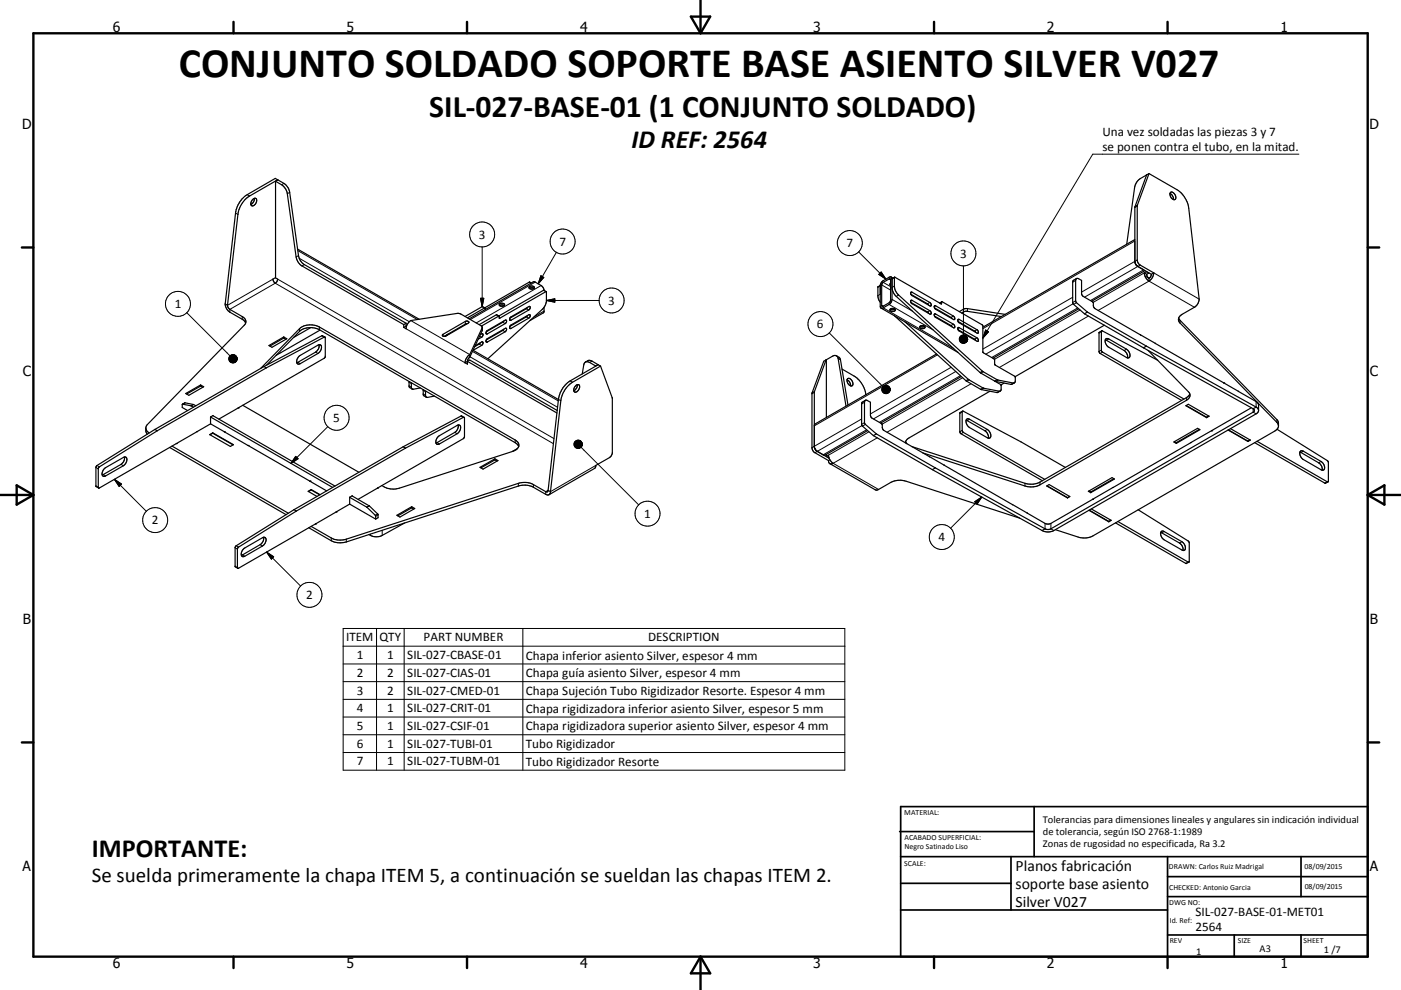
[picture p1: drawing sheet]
<svg xmlns="http://www.w3.org/2000/svg" width="420mm" height="297mm" viewBox="0 0 420 297" stroke-linecap="round" stroke-linejoin="round" font-family="sans-serif">
<g fill="none" stroke="#000" stroke-width=".36">
<path d="M75.8 59.9a.68 .68 0 0 1 .9-.3 .68 .68 0 0 1 .2 1 1.14 1.14 0 0 1-1.6 1l-.1-.8zM76.3 59.5a1.85 1.85 0 0 1-1.1 1.8M82.6 54.4l1.8 1a4.1 4.1 0 0 1 1.7 2.7l2.7 19a4 4 0 0 0 1.7 2.7l30.5 17.6M82.6 54.4l.7-.4 1.8 1a4.1 4.1 0 0 1 1.7 2.7l2.7 19a4 4 0 0 0 1.7 2.7l30.6 17.6M82.6 54.4v29l.6 .3a1.03 1.03 0 0 1-.8 1.2l-.6-1.2 .8-.4M83.2 54l-8.4 4.8a7.9 7.9 0 0 0-3.5 5.5l-3.1 27.3M83.2 54l-.7-.5-8.4 4.9a7.8 7.8 0 0 0-3.5 5.5l-3.1 27.3M83.2 54h.1M343.7 52.5l-1.8 1.1a3.9 3.9 0 0 0-1.7 2.7l-2.4 17M343.7 52.5v.2M343.7 52.5v.1M344.5 52.1l-3.5 9.6v16.3l.2 .9 .5 .5 4.2 2.5"/>
<path d="M344.5 52.1l-.7 .4-3.6 9.8v16.1l.3 .9 .6 .6M344.5 52.1l8.4 4.8a7.9 7.9 0 0 1 3.5 5.6l3.1 27.2a3.1 3.1 0 0 1-1.4 2.5l-3.7 2.1a1.58 1.58 0 0 0-.6 2.6l29 29.8 .5 1M350.8 58.1a1.82 1.82 0 0 1 1 1.8M351 57.7a1.41 1.41 0 0 1 1.2 2.2 1.48 1.48 0 0 1-1.2-2.2zM89.2 74.7l36.5 21.1M340.2 71.9l-45.5 26.3M341.1 79.9l4.1 2.4M341.1 79.9l1.8 1.1M67.5 91.2l.7 .4M67.5 91.2a3.2 3.2 0 0 0 1.4 2.5l4 2.3 .7 .9M68.2 91.6l.6 1.1 3.8 2.3a1.57 1.57 0 0 1 .6 2.6l-29 29.8-.5 1M93.2 98.3l-5.2 3"/>
<path d="M95.9 99l-13.1 7.6M121 97.4v.8M121.8 97v.8M121.8 97.8l.1 .1M121.8 97.8l-.8 .4M121.8 97l-.8 .4M140 97.1l-.5 .1-6.3 3.7M144.4 97.8l-6.2-3.6-.7-.2-14.4 2.2a3.2 3.2 0 0 0-1.3 2.4l-.8-.4M144.4 97.8l.2 .5M144.6 92l-5.2 2.9M144.6 98.2l-.1 1-3.7 8M144.6 98.3l-3.8 8.1"/>
<path d="M144.6 92l.8 .4M144.6 92h.1M145.4 92.4l-5.3 3M145.4 92.4h.1M145.4 92.4v.5M146 99.2l5.6-3.2a.57 .57 0 0 1 .3 .6 .57 .57 0 0 1-.5 .5l-5.3 3.1a.47 .47 0 0 1-.5-.4 .47 .47 0 0 1 .4-.6zM149.6 94.8l-5.2 3M149.6 94.8h.1M149.6 94.8l.2 .7M149.6 94.8l-.7-.4-5.2 3M149.8 91.7l.7-.2 .7 .2M149.8 91.1a.79 .79 0 0 1 .9-.2 .79 .79 0 0 1 .5 .7 .85 .85 0 0 1-.9 .3 .85 .85 0 0 1-.6-.6z"/>
<path d="M149.8 95.5h.1M151.1 96.3l-.4 .4-4.9 2.8M151.1 98.7l-.4 .4-4.9 2.9M153 95.3l5.5-3.3a.46 .46 0 0 1 .6 .4 .46 .46 0 0 1-.5 .5l-5.4 3.2a.42 .42 0 0 1-.5-.3 .42 .42 0 0 1 .3-.5zM153.1 97.6l5.4-3.2a.43 .43 0 0 1 .5 .3 .43 .43 0 0 1-.2 .6l-5.7 3.3a.51 .51 0 0 1-.4-.5 .51 .51 0 0 1 .4-.5zM158.2 92.2l-.4 .4-4.9 2.9M158.2 94.6l-.4 .5-4.9 2.8M158.6 86.1a.89 .89 0 0 1 1.6 .3 .85 .85 0 0 1-.9 .4 .85 .85 0 0 1-.7-.7zM158.7 86.5l.7-.2 .7 .2M159.3 84.9l-.6-.3-13.4 7.8M160 86.5v.1M163 87.1h.1"/>
<path d="M163 87.1l-13.4 7.7M163.1 87.1l.7 .4M163.1 92.2l-.1 1.6-4.2 2.4M163.1 87.1l-.2-.7-.7-.7-1.7-1.1h-.7l-19.1 11.1M163.8 87.5v3l-.4 1.2-.6 .9-16.6 15M163.8 87.5l-14 8M263.9 85.7l-.7 .4 .1 3.3 .6 1.3M264.2 92.4l23 13.3M264.7 84.8l2-1.2 .3 .2v6.4l-.3 .6-2.1 1.1-.3-.3v-6.1zM266.9 85.1h.1M266.9 92.7l.7 .2 .7-.2M267 85l-.2 .3 .2 .3"/>
<path d="M267 92.7a.83 .83 0 0 1 1.4 .4 .81 .81 0 0 1-.9 .4 .81 .81 0 0 1-.6-.7zM267.2 83.1l-.7 .1-1.7 1-.8 1.1-.1 6.6 .3 .5M267.2 83.1l.2 .6M267.2 83.1l.5 .3M267.4 83.7l-.1 6.8-.6 .7-2.1 1.3-.4-.1M267.4 86.2a3.9 3.9 0 0 0 1.3 2.7l25.1 22.9 6.3 3.7M268.1 83.2v2.6a3.9 3.9 0 0 0 1.3 2.7l25.4 23a14.9 14.9 0 0 0 9.1 3.4h.2M268.2 94.7l21.5 19.6a15.3 15.3 0 0 0 9.3 3.5l.9-.5M268.2 83.2l-.8 .5M268.2 83.2l14 8M268.2 83.2h-.1M271.3 96.6l19.3 17.4a15.1 15.1 0 0 0 9.1 3.4l.2-.1"/>
<path d="M273 87.7h.5l5.4 3.1a.46 .46 0 0 1 .4 .6 .46 .46 0 0 1-.6 .3l-5.2-3-.5-.5zM273.1 88.3l5 2.8 .3 .4M273.1 90.7l5 2.9 .3 .4M273.1 90.1l5.8 3.2a.53 .53 0 0 1 .3 .5 .53 .53 0 0 1-.3 .5l-5.6-3.2-.3-.6zM275.9 97.9l.6 .2 .7-.2M275.9 97.8a.84 .84 0 0 1 1.4 .5 .81 .81 0 0 1-.9 .4 .81 .81 0 0 1-.6-.8zM280.2 92.4l4.9 2.8 .4 .4M280.2 94.8l4.9 2.9 .4 .4M280.2 91.7h.3l5.3 3.1a.63 .63 0 0 1 .3 1.1l-5.6-3.1a.77 .77 0 0 1-.3-1.1zM280.2 94.2l5.6 3.1a.52 .52 0 0 1 .5 .5 .52 .52 0 0 1-.5 .5l-5.3-3.1a.77 .77 0 0 1-.3-1zM282.3 91.1l.1-.6 12.1 7 .2 .3v7.9l3.4 2 .3 1.8 5.9 3.5M282.3 91.1l-.1 .1"/>
<path d="M282.3 90.5l-.6 .4M287.2 95.8l5.7 3.1a.51 .51 0 0 1 .5 .5 .51 .51 0 0 1-.5 .5l-5.3-3-.4-.4zM287.2 98.3l5.7 3.1a.51 .51 0 0 1 .5 .5 .51 .51 0 0 1-.5 .5l-5.3-3.1-.5-.7zM287.2 98.9l5 2.9 .3 .4M287.2 96.5l5 2.8 .3 .4M287.6 93.5l1.5-.8 .7-.1 11.5 1.7M288.3 93.9l1.5-.5 10.4 1.6M322.7 83.6l.5-.1 1.1 .6 .1 4.5 3.3 2 .2 1.5 .3 .4 13.7 8M322.7 83.6l-.2 .5 .1 6.5 3.4 3M322.7 83.6l-.9 .5-.2 .4v6.4l3.5 3.2M323.4 92.6l-25.7 14.9M325.1 94.1l17.7 10.2"/>
<path d="M326 93.6l17.7 10.2M326 93.6l-.9 .5M330.3 99.3l-.8 .5v5.6l.2 .6 24.5 14.1M330.3 99.3l-.1 5.9 .2 .4 24.6 14.1M330.3 99.3l16.8 8.8M331.1 97.6l-26.8 15.4M343.1 81.9a3.2 3.2 0 0 0 1.4 2.4M343.1 81.9l.7 .4M343.3 81.2l-16 9.2M343.7 81.5l-.6 .4M343.7 81.4v.1M343.7 81.5l.7 .4"/>
<path d="M343.8 82.3l.1 .6 .6 .6M344.4 81.8v.1M344.4 81.9l-.6 .4M344.5 83.5v.8M345.2 82.3l-.2 .6-.5 .6M345.9 81.9l-.7 .4M345.9 81.9a3.2 3.2 0 0 1-1.4 2.4M353.4 95.5l.4 .6 29 29.8 .5 .8-.1 1.5-1 1.1-54.5 31.5a5.6 5.6 0 0 1-4.5 .3l-6.8-2.2M55.7 118.1l4.5-2.6 .9 .5-4.5 2.6zM60.2 115.5v.3M60.2 115.8l-4.2 2.4M60.2 115.8l.6 .4"/>
<path d="M78.2 110.5l11.6-11.9a5.5 5.5 0 0 1 5.9-.5l58.8 33.9a1.71 1.71 0 0 1 1 2M79.2 110l-32.8 18.8M79.2 110l.6 .4M79.8 110.4l-32.7 18.8M79.9 109.5l9.9-10.1a5.5 5.5 0 0 1 5.9-.5l58.8 33.9 1 1.1M80.6 103.7l4.5-2.6 .9 .5-4.5 2.6zM85.1 101.1v.3M85.1 101.4l-4.2 2.4M85.1 101.4l.6 .4M89.6 106.9l5.7-3.3a.77 .77 0 0 1 1 .1 .77 .77 0 0 1 0 1l-.8 1.2-5.5 3.2a.77 .77 0 0 1-1-.1 .77 .77 0 0 1 0-1zM95.6 103.4a2.21 2.21 0 0 1-1 2.2l-5.6 3.2M97.4 101.2l-.9-.5-17.3 9.3"/>
<path d="M97.5 101.2v5.8l-.2 .4-31.7 18.3M97.5 101.2l-17.7 9.2M122.7 114.5v1.6l.9 .6M123.4 114.9v1.5l.2 .3 2.4-.3M126.9 116.9v1.6l.9 .7M127.6 117.3v1.5l.3 .4M130.2 118.8l-2.3 .4M132.7 100.4l7-4a.46 .46 0 0 1 .6-.1 .46 .46 0 0 1 .1 .6l-6.9 4a.53 .53 0 0 1-.5 0 .53 .53 0 0 1-.3-.5zM133.9 100.5l.1 .1M133.9 100.5l.2 .1M134.4 100.2l.2 .1M140.1 108.4l-.7 .4"/>
<path d="M140.1 108.4l.7-.4 26.2 15.1M140.1 108.4l26.9 15.5M140.8 106.4v.8M140.8 106.4a3.2 3.2 0 0 0-1.4 2.4M140.8 107.2l-.6 .8-.1 1.3-.7-.5M142.5 103.7l2-1.2a.59 .59 0 0 1 .3 .6 .59 .59 0 0 1-.4 .5l-2.6 1.5 25.6 14.8M144 100.4l.4-.2a.48 .48 0 0 1 .5 .4 .48 .48 0 0 1-.4 .5l-1.1 .7M144 102.8l-1.7 1.2M146 101.7l5.4-3.2a.46 .46 0 0 1 .6 .4 .46 .46 0 0 1-.4 .5l-5.5 3.2a.46 .46 0 0 1-.5-.4 .46 .46 0 0 1 .4-.5zM167.4 119.8l-3.1 27.3M172.6 115.8a.65 .65 0 0 1 .6-.4 .65 .65 0 0 1 .6 .4 1.33 1.33 0 0 1-1.7 1.7 1.56 1.56 0 0 1 .5-1.7zM173.1 115.4a1.84 1.84 0 0 1-1.1 1.8"/>
<path d="M175.5 108.6l1.3-.5 2.5 1.3M175.5 108.6l-.5 .8-.4 2.8M175.5 108.6h1l2.1 1.2M178.6 109.8v.1M179.3 109.4l-.7 .4M179.3 109.4v.1M180 109.8l3.6 9.6-.1 16.8-.8 1.1-4.1 2.3-.4 .9-13.6 7.9M180 109.8l-.7-.4-8.4 4.9a7.8 7.8 0 0 0-3.5 5.5M180 109.8l-8.4 4.9a7.8 7.8 0 0 0-3.5 5.5l-3.1 27.3M247.7 108l-.7 .4-3.6 9.6v16.3l.2 .7 .5 .7 4.3 2.5M247.7 108l-3.6 9.6v16.5l.4 .9 .5 .4M247.7 108h.1"/>
<path d="M250.8 106.8h-1l-2 1.1v17.4M250.8 106.8l.4 .5 2.4 14.6M250.8 106.8l.9 .5 .3 .7 2.2 13.5M252.4 110.7l3.7 2.1a7.8 7.8 0 0 1 3.5 5.6M253.9 114a1.84 1.84 0 0 1 1.1 1.8M254.1 113.7a1.35 1.35 0 0 1 1.6 1.7 .71 .71 0 0 1-.7 .4 .71 .71 0 0 1-.7-.6l-.3-.7zM280.8 106.2l-36.4 21-.3 .4M288.2 113l-24.2 13.9M296.8 117.4l-24.3 14-.7 .7-.3 .7M298.2 114.3l4.9 1 1-.4M300.1 115.5v1.4l-.2 .4M301 114.9l-.9 .6"/>
<path d="M304.3 113l.1 1.3-.3 .6M331.4 102l5.6 3.2a2.23 2.23 0 0 1 1 2.2M331.5 101.7l.3-.1 .6 .1 5.3 3.1a1.83 1.83 0 0 1 .8 2.5l-.8-.1-5.3-3a2 2 0 0 1-.9-2.5zM341.9 100.5h.1M341.9 100.5l4.5 2.6M342.8 104.3l32.9 18.3M343.7 103.8l32.9 18.3M343.7 103.8l-.9 .5M344.2 105.1l12.1 12.4a1.53 1.53 0 0 1-.6 2.6l-43.9 25.3a5.7 5.7 0 0 1-4.5 .4l-30.7-9.9M346.4 103l24.9 14.4M346.4 103h.1M356.7 118.2l-1 1.1-43.9 25.3a5.7 5.7 0 0 1-4.5 .4l-33.9-11"/>
<path d="M366.9 114.9h.1M371.3 117.4l5.7 3.4 .3 .7v1.7l-.5 .8-60.8 35.2a3.8 3.8 0 0 1-3.6 0M371.3 117.4h.1M37.3 137.1a2.23 2.23 0 0 1-1 2.2l-5.7 3.2M43.7 128.4l.3 .8 .7 .7M43.7 128.4v1.1l.5 .8M46.4 128.8l-17.4 10.9-.2 .5v5.7l.8 .5M46.4 128.8l.7 .4M47.1 129.2l-17.4 10.9-.2 .6v5.7M50.9 134.2l34.9 20.2M51.6 133.8l34.9 20.2M52.9 133.1h.1"/>
<path d="M54.7 121.3l.8-.4 2.5 .5 .7 .3M54.7 121.3l2.6 .4 .7 .5M54.7 121.3l-.1 1 1.6 .9M59.1 129.5l-29.6 16.9M59.1 129.5h.1M62.9 130.4l.9-.5 6.2 3.5-.9 .5zM63.1 125.1v2.1M63.1 127.2l-4 2.3M63.1 125.1l36.6 21.1M63.1 127.2l4.2 2.4M63.8 129.9v.1M63.8 130l-.8 .4"/>
<path d="M63.8 130l6.1 3.5M63.8 124.7l36.6 21.1M63.9 124.7l-.8 .4M67.3 129.5l30.6 17.8M72.8 121.6l34.8 20.1M74.4 133.6v.1M120.9 134l-32.8 18.9M120.9 134l.7 .5M121.6 134.5l-32.7 18.8M131.3 131l5.7-3.4a.76 .76 0 0 1 1 .2 .76 .76 0 0 1 0 1l-1 1.3-5.7 3.2a.89 .89 0 0 1-.7-.6 .89 .89 0 0 1 .2-.9zM137.4 127.5v.2a2.35 2.35 0 0 1-1.1 2l-5.6 3.2M139.2 125.2l-1-.4-17.3 9.2"/>
<path d="M139.2 125.3l.1 5.7-.4 .6-25.7 14.8M139.2 125.3l-.3-.1-17.3 9.3M148.4 137.6v.4M148.4 138l-4.2 2.4M148.4 138l.6 .3M155.1 134.6l-1.5 .8M155.5 134l-.8 .9-1 .5-34 11.1a6.1 6.1 0 0 1-5.2-.8M245 135.4l3.6 2.1M247.8 136.9l.7 .4M247.8 136.3v.6M247.8 136.9l.6-.3 .2 .9M248.6 137.5l1.2 1.5a.85 .85 0 0 1-1 .1 .85 .85 0 0 1-.4-.9"/>
<path d="M248.8 137.9l-.4 .3M248.8 139.1l13.8 7.9h.6l3.9-2.3a6.2 6.2 0 0 1 4.5-.3l34.1 11.1M259.5 120.1h.4l1.1 .6v3.9l.2 .7 3.2 1.9 .1 1.2 .4 .7 13.8 7.9M259.5 120.1l-1.1 .6-.1 .3v6.4l3.5 3.3M259.5 120.1l-.3 .6 .1 6.4 3.4 3.1M260.1 129.2l-12.7 7.3h-.6l-1.8-1.1M261.8 130.7l17.7 10.2M262.7 130.2l17.7 10.2M262.7 130.2l-.9 .5M271.5 132.5l.4 .6M278.7 137h-.1M278.7 137l4.4 2.6"/>
<path d="M283.1 139.6h.1M283.1 139.6l20.5 11.8M288.5 123.4v5.7l.2 .5 24.5 14.2M288.5 123.4l17.6 9.2 13.3 7.6M288.6 123.3l-.8 .7v5.5l.2 .6 24.5 14.1M289.7 126.1l5.6 3.1a2.31 2.31 0 0 1 1 2.3M289.8 125.8l.7-.1 5.5 3.1a1.9 1.9 0 0 1 .8 2.6l-.8-.1-5.3-3a2.05 2.05 0 0 1-.9-2.5zM351.9 132.6l7.1-4.1 .7 .4-7 4.1zM352.1 132.5l.6 .3M352.7 132.8v.2M355.5 121.7l.8-.4 6.2 3.6-.7 .4zM355.6 121.6l6.2 3.6"/>
<path d="M357.1 132.7v.1M357.1 132.8l-23.4 13.5M359.6 128.8l-6.9 4M361.8 125.2v.1M362.4 124.8l-.6 .4M368.2 129l6 3.4M368.3 129l5.8 3.3 .7-.3M368.9 128.6l6 3.4-.7 .4M374.2 132.3v.1M375.2 122.3l-18.1 10.5M375.7 122.6a.53 .53 0 0 1 .4 .5 .53 .53 0 0 1-.4 .6l-60.6 35-.7 .2-1.1-.2M376.2 132.8l21 12.1 1-.3"/>
<path d="M376.6 122.1l.7 .9M376.6 122.1l-.9 .5M376.9 132.4l21.2 12.2M382.9 128.8l15.2 9.6 .2 6-.2 .2M389.7 135.6l5.6 3.2a2.18 2.18 0 0 1 1.1 2.3M390 135.3l.7 .1 5.3 3a1.83 1.83 0 0 1 .8 2.6l-.8-.1-5.3-3a1.82 1.82 0 0 1-.7-2.6zM31.3 140.6l5.7-3.4a.76 .76 0 0 1 1 .2 .76 .76 0 0 1 0 1l-1 1.3-5.3 3.1a.76 .76 0 0 1-1-.2 .76 .76 0 0 1 0-1zM88.1 152.9l-17.4 10.9-.2 .4v5.8l.8 .5M88.1 152.9l.8 .4M88.9 153.3l-17.5 10.9-.2 .6 .1 5.7 23.3-13.3M93.3 146.9l2.7 1.5M93.3 146.9l-.9 .5 2.7 1.5"/>
<path d="M93.3 146.9v.1M93.3 147l-.8 .5M93.3 147l2.6 1.5M94.6 157.2h.1M100.8 153.6h.1M104.8 151.2l7.8 4.5M104.8 151.2l-10.2 6M104.8 149.2l5.2 3 2.6 2.5v1M105.5 148.8l5.2 3 2.5 2.4 .1 1.1-.7 .4M105.6 148.7v.1M105.6 148.7l-.8 .5v2M113.2 146.4v.1"/>
<path d="M113.2 146.4l-5.9 3.4M119 154.6l4.4-2.6 .9 .6-4.4 2.5zM121.3 156.9l-6.7 3.7a3.9 3.9 0 0 1-4-.2M123.4 152v.4M123.4 152.4l-4.1 2.4M123.4 152.4l.7 .3M143.9 140.2l4.5-2.6 .9 .6-4.5 2.5zM164.3 147.1l.7 .4M164.3 147.1l-.3 .5-.4-.1-3.7-2.1a5.7 5.7 0 0 0-4.5-.4l-51.6 16.8a5.9 5.9 0 0 1-4.5-.4l-6-3.5M165 147.5a.87 .87 0 0 1-.4 .9 .87 .87 0 0 1-1-.1l-3.7-2.1a5.7 5.7 0 0 0-4.5-.4l-52 16.9a6 6 0 0 1-4.1-.5l-6.7-3.9M279.5 140.9l32.9 18.3M280.4 140.4l32.9 18.3"/>
<path d="M280.4 140.4l-.9 .5M303.6 151.4h.1M308 153.9v.1M308 154h.1M313.3 158.7l-.9 .5M313.8 145.8l.7-.4 6.3 3.6-.8 .4zM313.9 145.8l6.1 3.5 .7-.4M320 149.3v.1M326.3 147.4l7.1-4.1 .7 .4-7.1 4.1zM326.5 153.1l5.9 3.4M326.5 147.3l.5 .3M326.6 153l5.8 3.4"/>
<path d="M327 147.6v.2M327.2 152.7l6 3.4-.8 .4M327.6 149.8l-13.2 7.4-1.1-.2-9.7-5.6M327.6 149.8h.1M332.4 156.4v.1M333 156.1l-.6 .3M333.7 146.2l-6.2 3.6M333.7 146.2v.1M333.9 143.6l-6.9 4M334.4 156.9l21.1 12.1 .9-.4M335.2 156.5l21.3 12.1M341.2 152.9l15.1 9.5 .2 .5v5.7"/>
<path d="M348 159.7l5.6 3.2a2.24 2.24 0 0 1 1 2.2M348.1 159.5l.7-.1 5.5 3.1a1.82 1.82 0 0 1 .8 2.6l-.8-.1-5.3-3a2.05 2.05 0 0 1-.9-2.5zM73 164.7l5.7-3.4a.76 .76 0 0 1 1 .2 .76 .76 0 0 1 0 1l-.4 .8-.6 .5-5.3 3.1a.76 .76 0 0 1-1-.2 .76 .76 0 0 1 0-1zM79 161.2a2.19 2.19 0 0 1-1 2.2l-5.6 3.2"/>
</g>
<g fill="none" stroke="#000" stroke-width=".3">
<path d="M74.1 58.4l.7 .4M85.1 55l-.7 .4M86.8 57.7l-.7 .4M389.4 46.3h-61.8l-32.9 55.1M70.6 63.9l.7 .4M89.3 75.2l35.8 20.7M89.5 76.7l-.7 .4M89.7 77.5l33 19M91.2 79.4l-.7 .4M144.6 74.1v17.9M166.8 75.7l-5.4 9.4M257.4 75.6l8.2 8.1"/>
<path d="M288.9 79.8v20.7M340.2 72.3l-45.5 26.3M341 61.9l-.8 .4M341 78l-16.7 9.6M341 61.5l-.7 .5M341.8 79.5l-16.6 9.7M56 93.8l12.9 13M68.9 93.7v-.9l13.6-7.8 83.4 48.1M72.6 95v.8M81.8 83.7l-13.6 7.9M83.2 83.7l82.9 47.9M89.8 98.6v.8"/>
<path d="M95.7 98.1v.8M121.8 98.6l17.6 10.2M123.1 96.2l17.7 10.2M139.5 96.4v.8M144.1 89.5h.9l-.4 2.5zM144.5 98.4v.8M144.6 92l.7 .4M145.7 99.9l.4 .3M148.8 94.4l.7 .4M149.7 95.4l.1 .1M150.7 96.7l.7 .4M150.7 99.1l.7 .4"/>
<path d="M152.8 95.8l.4 .3M152.8 98.3l.4 .2M157.8 92.6l.7 .4M157.8 95.1l.7 .4M158.7 84.6l.5 .3M160.5 84.6l-19.5 11.3M162.2 82.7l.8 .5-1.6 1.9zM162.2 85.7l-19.4 11.2M162.9 87.1l.7 .4M163.1 93.3l-3 1.8M163.8 90.1h15.8M163.8 90.1l2.5-.5v1.1z"/>
<path d="M248.6 99.9l16.1 16.1M263.9 85.7l-.7 .4M263.9 88.3l-.7 .4M264.2 81.6l1.4 2.1-2.1-1.4zM264.3 91.6l.5 .3M264.3 85.5l2.7 1.5M264.8 84.7l2.2 1.3M264.8 92.4l21.1 12.2M266.5 91.3l13.3 7.7M266.5 83.7l.5 .3M267.4 89.8l6.2 3.6M268.1 83.3l-.7 .4"/>
<path d="M268.1 85.8l-.7 .4M269.4 88.5l-.7 .4M273.5 87.7l-.5 .2M273.5 90.1l-.5 .3M278.7 90.7l-.6 .4M278.7 93.2l-.6 .4M280.5 91.7l-.4 .3M280.5 94.2l-.4 .3M282.3 91l-.2 .1M282.3 90.6l-.5 .3M285.8 94.8l-.7 .4M285.8 97.3l-.7 .4"/>
<path d="M287.6 98.3l-.5 .3M287.6 95.8l-.5 .3M290 92.6v.8M292.9 98.9l-.7 .4M295.5 99l.9 .5-1.7 1.9zM321.6 89.2l-26.9 15.5M321.7 91.1l-26.1 15.2M322.5 90.2l-.9 .6M322.5 84.1l-.9 .6M322.7 90.8l-.8 .5M323.1 92.4l-25.8 14.9M323.8 93l-25.7 14.8"/>
<path d="M326.3 94.8l-26.7 15.4M330.2 99.5l-.7 .4M342.9 81l-16 9.2M343.1 81.9l-15.3 8.8M343.3 82.8l1.2 .7M345.9 81.9l13.6 7.8M353.8 96.1v.8M358.1 92.2l-13.6-7.9-15.3 8.8M89.3 108.7l.7 .4M94.6 105.6l.7 .5M96.5 100.7l.7 .5M122.6 114.7l.7 .4"/>
<path d="M122.6 115.8l.7 .4M126.9 117.1l.7 .4M126.9 118.2l.7 .4M132.8 100.3v.5M133.5 100.7l.2 .1M140.9 107l26.2 15.2M141.7 105.4l25.7 14.9M143.7 103.2l.7 .4M143.8 100.8l.6 .4M145.7 102.3l.4 .3M167.4 119.8l.7 .4M170.9 114.3l.7 .4"/>
<path d="M177.5 108.3l-.7 .4M244.1 117.7l-.7 .4M244.2 117.4l-.7 .4M251.3 107.6l.7 .4M281.1 106.5l-37 21.3M285.2 110.2l-24.2 14M286.6 111.4l-24.7 14.3M287.9 112.7l-24.3 14M288.6 113.3l-24.1 14M290.3 113.8l-.7 .4M290.6 114l-.8 .4M291.1 115.1l-25.2 14.6"/>
<path d="M292.9 101.4l-.7 .4M294.5 111.4l-.7 .4M294.7 116.4l-.7 .4M294.8 111.5l-.7 .4M295 116.5l-.7 .4M298.9 113.9l-.7 .4M299.2 114l-.7 .4M299.5 117.4l-.7 .4M303.8 114.9l-.7 .4M330.2 105l-.7 .4M330.6 105.6l-.7 .5M332.4 101.7l-.7 .4"/>
<path d="M337.7 104.8l-.7 .4M355.7 119.3v.8M29.1 139.7l.7 .4M36.3 139.3l.7 .4M55.5 120.9l-.7 .4M58 121.3l-.7 .4M58 121.4l-.7 .4M88.7 136.9l.7 .7-2.2 1.4zM98.3 128l-11.1 11M131 132.8l.7 .4M136.3 129.7l.7 .4M138.2 124.8l.7 .4"/>
<path d="M154.5 132v.8M174.2 134.2l17.3 17.3M178.6 139.6l-13.6 7.9M258.3 125.7l-14.9 8.6M258.4 127.7l-14.1 8.1M259.2 126.8l-.9 .5M259.2 120.7l-.9 .5M259.5 127.3l-.9 .5M259.8 128.9l-13 7.6M260.5 129.5l-12.1 7.1M263 131.3l-13.2 7.7 13.6 7.8M288.5 129.1l-.7 .4"/>
<path d="M288.5 123.6l-.7 .4M288.8 129.7l-.7 .4M290.7 125.8l-.7 .4M296 128.8l-.7 .4M375.7 122.6v1.1l.9 .5M376.6 120.5v1.6M382.8 125.9v.8M390.7 135.4l-.6 .4M396 138.4l-.7 .4M28.8 145.8l.7 .4M28.8 140.2l.7 .5M31 142.4l.7 .4"/>
<path d="M34.3 143.8l9.6 9.6M34.3 143.8l2.1 1.4-.7 .7zM110.7 151.7l-.7 .5M110.7 151.8l-.7 .4M113.2 154.2l-.7 .4M113.3 154.5l-.7 .4M114.6 159.1v1.5M155.4 145v.8M159.9 145.4v.8M164.3 147.1l-.7 .4v.8M292.2 150.5l2.1-1.4-1.4 2.1zM294.3 149.1l-9.3 9.4"/>
<path d="M307.3 145v.8M311.8 144.6v.8M313.3 157v1.7M315.1 157v1.7l.9 .5M349 159.5l-.7 .4M397.9 144.5l-.7 .4M70.5 169.9l.7 .4M70.5 164.3l.7 .5M70.8 163.7l.7 .4M72.7 166.5l.7 .4M78 163.4l.7 .4M79.9 165.6l10.2 10.2"/>
<path d="M79.9 165.6l2.1 1.4-.6 .8zM99.3 161.4v.8M103.8 161.8v.8M111.1 160.2v.4M354.3 162.5l-.7 .4M356.2 168.6l-.7 .4M102.9 188.6h150.4v42.5h-150.4zM102.9 193.9h150.4M102.9 199.2h150.4M112.9 188.6v42.5M121.2 188.6v42.5M156.8 188.6v42.5"/>
<path d="M102.9 204.5h150.4M102.9 209.8h150.4M102.9 215.1h150.4M102.9 220.4h150.4M102.9 225.8h150.4"/>
<circle cx="144.5" cy="70.3" r="3.8"/>
<circle cx="168.7" cy="72.5" r="3.7"/>
<circle cx="254.8" cy="72.9" r="3.7"/>
<circle cx="288.8" cy="76" r="3.7"/>
<circle cx="53.4" cy="91.2" r="3.8"/>
<circle cx="183.4" cy="90.2" r="3.8"/>
<circle cx="246" cy="97.2" r="3.8"/>
<circle cx="100.9" cy="125.3" r="3.7"/>
<circle cx="46.5" cy="156" r="3.8"/>
<circle cx="194.1" cy="154.1" r="3.8"/>
<circle cx="92.8" cy="178.5" r="3.8"/>
<circle cx="282.4" cy="161.1" r="3.8"/>
</g>
<g fill="#000">
<circle cx="366.9" cy="114.9" r=".18"/>
<circle cx="52.9" cy="133.1" r=".18"/>
<circle cx="67.3" cy="129.5" r=".18"/>
<circle cx="71.5" cy="122.4" r=".18"/>
<circle cx="74.4" cy="133.7" r=".18"/>
<circle cx="363.2" cy="129.2" r=".18"/>
<circle cx="92.9" cy="144.4" r=".18"/>
<circle cx="94.6" cy="157.2" r=".18"/>
<circle cx="100.8" cy="153.6" r=".18"/>
<circle cx="113.2" cy="146.4" r=".18"/>
<circle cx="327.5" cy="149.8" r=".18"/>
</g>
<g fill="none" stroke="#000" stroke-width=".71">
<path d="M10 10h400v277h-400zM70 6.6v3.4M140 6.6v3.4M207.1 5h5.8l-2.9 5zM210 0v10M280 6.6v3.4M350 6.6v3.4M6.6 74.2h3.4M410 74.2h3.5M0 148.5h10M5 145.6l5 2.9-5 2.9zM410 148.5h10.1"/>
<path d="M410 148.5l5.1-2.9v5.8zM6.6 222.7h3.4M410 222.7h3.5M70 287v3.4M140 287v3.4M210 287v10M210 287l2.9 5h-5.8zM280 287v3.4M350 287v3.4"/>
</g>
<g fill="none" stroke="#000" stroke-width=".51">
<path d="M269.7 249.5h40.3M270 242h140v45h-140zM270 257h140M303.1 257v16M310 242v15M350 257v30M390.1 257v12M270 265h33.1M270 273h80M350 269h60M350 263h60M350 280.5h60"/>
<path d="M370 280.5v6.5M390.1 280.5v6.5"/>
</g>
<g fill="#000" stroke="#000" stroke-width=".3">
<path d="M144.1 89.5h.9l-.4 2.5zM162.2 82.7l.8 .5-1.6 1.9zM163.8 90.1l2.5-.5v1.1zM264.2 81.6l1.4 2.1-2.1-1.4zM295.5 99l.9 .5-1.7 1.9zM71 107.1l.1 .5zM70.8 106.9l.3 .7zM70.6 106.7l.5 .9zM70.4 106.5l.7 1.1zM70.2 106.4l.9 1.2zM69.9 106.4h.3l.9 1.2zM69.6 106.4h.3l1.2 1.2z"/>
<path d="M69.4 106.5l.2-.1 1.5 1.2zM69.1 106.6l.3-.1 1.7 1.1zM68.9 106.8l.2-.2 2 1zM68.9 106.8l2.2 .8-2.3-.6zM68.8 107l2.3 .6-2.5-.4zM68.6 107.2l2.5 .4-2.5-.1zM68.6 107.5l2.5 .1-2.5 .2zM68.6 107.8l2.5-.2-2.5 .4zM68.6 108l2.5-.4-2.3 .7zM68.8 108.3l2.3-.7-2.2 .9zM68.9 108.5l2.2-.9-2 1.1zM69.1 108.7l2-1.1-1.7 1.2z"/>
<path d="M69.4 108.8l1.7-1.2-1.5 1.3zM69.6 108.9l1.5-1.3-1.2 1.3zM71.1 107.6l-1.2 1.3zM71.1 107.6l-.9 1.2zM71.1 107.6l-.7 1.1zM71.1 107.6l-.5 1zM71.1 107.6l-.3 .8zM71.1 107.6l-.1 .6zM71.1 107.6v.3zM266.7 116.3l.2 .5zM266.6 116.1l.3 .7zM266.4 115.9l.5 .9z"/>
<path d="M266.2 115.8l.7 1zM265.9 115.6l1 1.2zM265.7 115.6h.2l1 1.2zM265.4 115.6h.3l1.2 1.2zM265.1 115.7l.3-.1 1.5 1.2zM264.9 115.8l.2-.1 1.8 1.1zM264.7 116l.2-.2 2 1zM264.7 116l2.2 .8-2.4-.6zM264.5 116.2l2.4 .6-2.5-.3zM264.4 116.5l2.5 .3-2.5-.1zM264.4 116.7l2.5 .1-2.5 .2zM264.4 117l2.5-.2-2.5 .5z"/>
<path d="M264.4 117.3l2.5-.5-2.4 .7zM264.5 117.5l2.4-.7-2.2 .9zM264.7 117.7l2.2-.9-2 1.1zM264.9 117.9l2-1.1-1.8 1.2zM265.1 118l1.8-1.2-1.5 1.3zM265.4 118.1l1.5-1.3-1.2 1.3zM266.9 116.8l-1 1.3h-.2zM266.9 116.8l-1 1.3zM266.9 116.8l-.7 1.2zM266.9 116.8l-.5 1zM266.9 116.8l-.3 .8zM266.9 116.8l-.2 .6z"/>
<path d="M266.9 116.8l-.1 .3zM290 101.2l.1 .6zM289.8 101l.3 .8zM289.7 100.8l.4 1zM289.4 100.6l.7 1.2zM289.2 100.6h.2l.7 1.2zM288.9 100.5l.3 .1 .9 1.2zM288.6 100.5h.3l1.2 1.3zM288.4 100.6l.2-.1 1.5 1.3zM288.1 100.7l.3-.1 1.7 1.2zM287.9 100.9l.2-.2 2 1.1zM287.9 100.9l2.2 .9-2.3-.7z"/>
<path d="M287.8 101.1l2.3 .7-2.4-.4zM287.7 101.4l2.4 .4-2.5-.2zM287.6 101.6l2.5 .2-2.5 .1zM287.6 101.9l2.5-.1-2.4 .4zM287.7 102.2l2.4-.4-2.3 .6zM287.8 102.4l2.3-.6-2.2 .8zM287.9 102.6l2.2-.8-2 1zM288.1 102.8l2-1-1.7 1.1zM288.4 102.9l1.7-1.1-1.5 1.2zM288.6 103l1.5-1.2-1.2 1.2zM290.1 101.8l-.9 1.1-.3 .1zM290.1 101.8l-.9 1.1z"/>
<path d="M290.1 101.8l-.7 1zM290.1 101.8l-.4 .9zM290.1 101.8l-.3 .7zM290.1 101.8l-.1 .5zM290.1 101.8v.2zM88.7 136.9l.7 .7-2.2 1.4zM174.4 132.8l.2 .5zM174.3 132.5l.3 .8zM174.1 132.3l.5 1zM173.9 132.2l.7 1.1zM173.7 132.1l.9 1.2zM173.4 132l.3 .1 .9 1.2z"/>
<path d="M173.1 132.1l.3-.1 1.2 1.3zM172.9 132.1h.2l1.5 1.2zM172.6 132.3l.3-.2 1.7 1.2zM172.4 132.4l.2-.1 2 1zM172.4 132.4l2.2 .9-2.3-.7zM172.3 132.6l2.3 .7-2.5-.4zM172.1 132.9l2.5 .4-2.5-.1zM172.1 133.2l2.5 .1-2.5 .1zM172.1 133.4l2.5-.1-2.5 .4zM172.1 133.7l2.5-.4-2.3 .6zM172.3 133.9l2.3-.6-2.2 .8zM172.4 134.1l2.2-.8-2 1z"/>
<path d="M172.6 134.3l2-1-1.7 1.2zM172.9 134.5l1.7-1.2-1.5 1.2zM173.1 134.5l1.5-1.2-1.2 1.3zM174.6 133.3l-.9 1.2-.3 .1zM174.6 133.3l-.9 1.2zM174.6 133.3l-.7 1.1zM174.6 133.3l-.5 .9zM174.6 133.3l-.3 .7zM174.6 133.3l-.2 .5zM174.6 133.3l-.1 .3zM34.3 143.8l2.1 1.4-.7 .7zM292.2 150.5l2.1-1.4-1.4 2.1z"/>
<path d="M79.9 165.6l2.1 1.4-.6 .8z"/>
</g>
<text font-size="12.6" x="53.6" y="23.2">CONJUNTO SOLDADO SOPORTE BASE ASIENTO SILVER V027</text>
<text font-size="9.4" x="128.7" y="35">SIL-027-BASE-01 (1 CONJUNTO SOLDADO)</text>
<g font-size="7.9">
<text x="189.3" y="44.4">ID REF: 2564</text>
<text x="27.5" y="257">IMPORTANTE:</text>
</g>
<text font-size="6.3" x="27.5" y="264.7">Se suelda primeramente la chapa ITEM 5, a continuación se sueldan las chapas ITEM 2.</text>
<g font-size="4.7">
<text x="304.5" y="261.2">Planos fabricación</text>
<text x="304.5" y="266.6">soporte base asiento</text>
<text x="304.5" y="272">Silver V027</text>
</g>
<g font-size="4.2">
<text x="33.9" y="9.6">6</text>
<text x="103.9" y="9.6">5</text>
<text x="173.9" y="9.6">4</text>
<text x="243.8" y="9.6">3</text>
<text x="313.9" y="9.6">2</text>
<text x="383.9" y="9.6">1</text>
<text x="6.7" y="38.7">D</text>
<text x="410.5" y="38.7">D</text>
<text x="6.9" y="112.9">C</text>
<text x="410.7" y="112.9">C</text>
<text x="6.9" y="187.1">B</text>
<text x="410.7" y="187.1">B</text>
<text x="6.8" y="261.4">A</text>
<text x="410.7" y="261.4">A</text>
<text x="33.9" y="290.4">6</text>
<text x="103.9" y="290.4">5</text>
<text x="173.9" y="290.4">4</text>
<text x="243.8" y="290.4">3</text>
<text x="313.9" y="290.4">2</text>
<text x="383.9" y="290.4">1</text>
</g>
<g font-size="3.9">
<text x="330.5" y="40.7">Una vez soldadas las piezas 3 y 7</text>
<text x="330.5" y="45.2">se ponen contra el tubo, en la mitad.</text>
<text x="143.6" y="71.6">3</text>
<text x="167.7" y="73.7">7</text>
<text x="253.7" y="74.2">7</text>
<text x="287.9" y="77.3">3</text>
<text x="52.4" y="92.5">1</text>
<text x="182.4" y="91.4">3</text>
<text x="244.9" y="98.5">6</text>
<text x="99.9" y="126.6">5</text>
<text x="193.1" y="155.4">1</text>
<text x="45.6" y="157.3">2</text>
<text x="281.3" y="162.4">4</text>
<text x="91.8" y="179.7">2</text>
<text x="103.8" y="192.4">ITEM</text>
<text x="106.9" y="197.8">1</text>
<text x="113.8" y="192.4">QTY</text>
<text x="116.1" y="197.8">1</text>
<text x="122.1" y="197.8">SIL-027-CBASE-01</text>
<text x="127" y="192.4">PART NUMBER</text>
<text x="157.6" y="197.9">Chapa inferior asiento Silver, espesor 4 mm</text>
<text x="194.3" y="192.4">DESCRIPTION</text>
<text x="106.9" y="203.1">2</text>
<text x="116.1" y="203.1">2</text>
<text x="122.1" y="203.1">SIL-027-CIAS-01</text>
<text x="157.6" y="203.2">Chapa guía asiento Silver, espesor 4 mm</text>
<text x="106.9" y="208.4">3</text>
<text x="116.1" y="208.4">2</text>
<text x="122.1" y="208.4">SIL-027-CMED-01</text>
<text x="157.6" y="208.5">Chapa Sujeción Tubo Rigidizador Resorte. Espesor 4 mm</text>
<text x="106.9" y="213.7">4</text>
<text x="116.1" y="213.7">1</text>
<text x="122.1" y="213.7">SIL-027-CRIT-01</text>
<text x="157.6" y="213.8">Chapa rigidizadora inferior asiento Silver, espesor 5 mm</text>
<text x="106.9" y="219">5</text>
<text x="116.1" y="219">1</text>
<text x="122.1" y="219">SIL-027-CSIF-01</text>
<text x="157.6" y="219.1">Chapa rigidizadora superior asiento Silver, espesor 4 mm</text>
<text x="106.9" y="224.4">6</text>
<text x="116.1" y="224.4">1</text>
<text x="122.1" y="224.4">SIL-027-TUBI-01</text>
<text x="157.6" y="224.5">Tubo Rigidizador</text>
<text x="106.9" y="229.6">7</text>
<text x="116.1" y="229.6">1</text>
<text x="122.1" y="229.6">SIL-027-TUBM-01</text>
<text x="157.6" y="229.7">Tubo Rigidizador Resorte</text>
<text x="358.4" y="274.9">SIL-027-BASE-01-MET01</text>
<text x="358.4" y="279.4">2564</text>
</g>
<g font-size="3.1">
<text x="312.7" y="246.8">Tolerancias para dimensiones lineales y angulares sin indicación individual</text>
<text x="312.7" y="250.4">de tolerancia, según ISO 2768-1:1989</text>
<text x="312.7" y="254">Zonas de rugosidad no especificada, Ra 3.2</text>
<text x="358.6" y="286.5">1</text>
<text x="377.6" y="285.6">A3</text>
<text x="396.9" y="285.9">1 /7</text>
</g>
<g font-size="2.4">
<text x="271.1" y="244.4">MATERIAL:</text>
<text x="271.2" y="252">ACABADO SUPERFICIAL:</text>
<text x="271.2" y="254.7">Negro Satinado Liso</text>
<text x="271.1" y="259.7">SCALE:</text>
<text x="350.4" y="260.8">DRAWN: Carlos Ruiz Madrigal</text>
<text x="391.1" y="260.6">08/09/2015</text>
<text x="350.5" y="267">CHECKED: Antonio Garcia</text>
<text x="391.2" y="266.7">08/09/2015</text>
<text x="350.5" y="271.4">DWG NO:</text>
<text x="350.7" y="276.9">Id. Ref:</text>
<text x="350.7" y="282.8">REV</text>
<text x="371.1" y="282.9">SIZE</text>
<text x="390.8" y="283">SHEET</text>
</g>
</svg>
